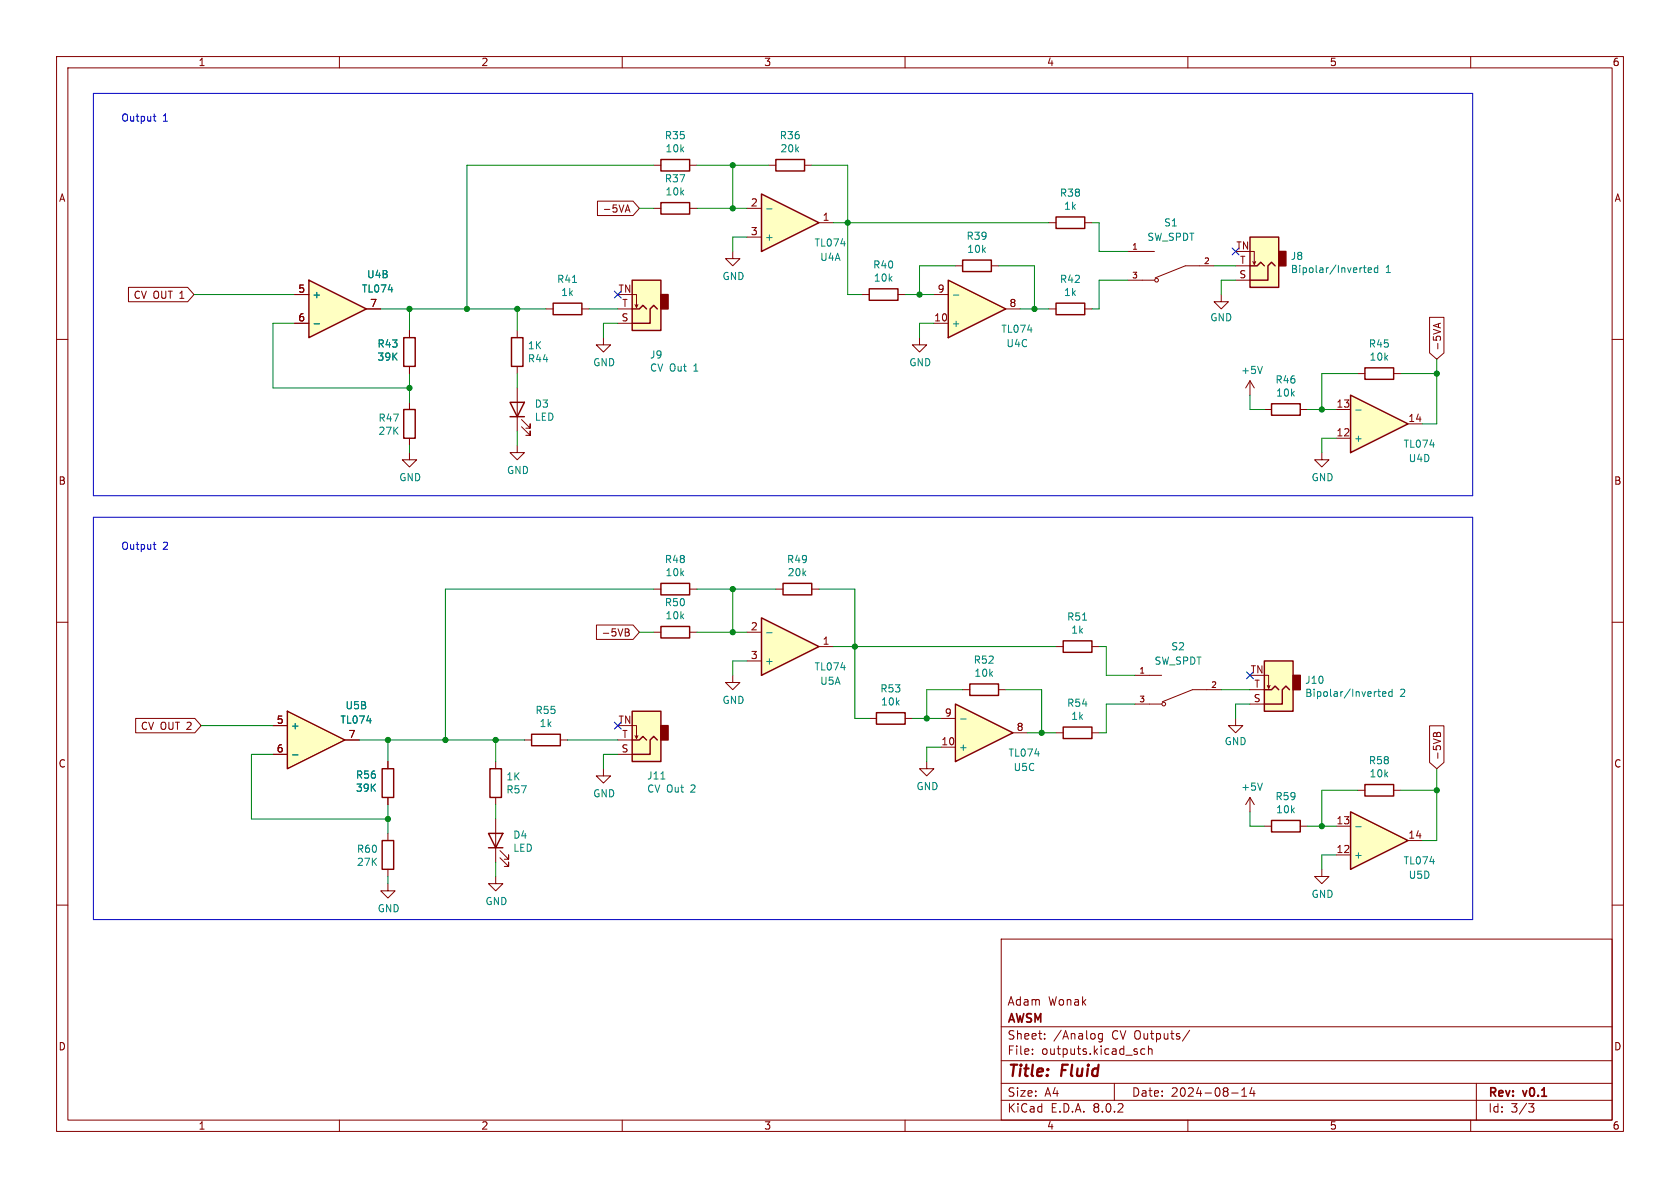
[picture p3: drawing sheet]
<svg xmlns="http://www.w3.org/2000/svg" width="297mm" height="210mm" viewBox="0 0 297 210" stroke-linecap="round" stroke-linejoin="round" font-family="sans-serif">
<g fill="none" stroke="#840000" stroke-width=".18">
<path d="M10 10h277v190h-277zM12 12h273v186h-273zM60 10v2M110 10v2M160 10v2M210 10v2M260 10v2M10 60h2M285 60h2M10 110h2M285 110h2M10 160h2"/>
<path d="M285 160h2M177 166h108v32h-108zM60 198v2M110 198v2M160 198v2M177 194.5h108M177 191.5h108M177 187.5h108M177 181.5h108M182.5 186.3v.1M182.5 185.5v.1M184.7 183.6v.1"/>
<path d="M184.7 182.8v.1M194.9 182.7v1.2l-.3 .3-.4-.1M194.9 182.8l-.4-.1-.3 .3v.4l.1 .2h.6M197 191.5v3M202.4 185.5l-.4-.1-.3 .3v.4l.1 .2h.6M203 185.5l.2-.1 .4 .1 .1 .9M203 184.9v1.5M210 198v2M210.3 182.1l-1.3 2M217.7 193.2h1.2M219.5 193.8h.9M219.5 192.7l.5-.4v1.5"/>
<path d="M221.3 192.2l-.3 1.1h.9M221.7 192.8v1M260 198v2M261 191.5v6.5M270.2 195.1h1l-.5 .6 .4 .1 .1 .5-.3 .3h-.4"/>
</g>
<path d="M134.6 34.3l10.2 5.1-10.2 5.1z" fill="#ffffc2"/>
<path d="M134.6 34.3l10.2 5.1-10.2 5.1zM241.3 65h5.1v2.1h-5.1z" fill="none" stroke="#840000" stroke-width=".25"/>
<path d="M132.1 36.8h2.5M144.8 39.4h2.5M132.1 41.9h2.5M221 67.3l-.8 1.3M221 67.3v2.6M221 67.3l.7 1.3M240 66h1.3M246.4 66h1.2M233.7 80v1.3h1.2l-1.2 1.3-1.3-1.3h1.3" fill="none" stroke="#840000" stroke-width=".18"/>
<path d="M135.5 36.9h1M223.2 64.8l-.4 1.2" fill="none" stroke="#008484" stroke-width=".18"/>
<path d="M238.8 69.9l10.1 5-10.1 5.1z" fill="#ffffc2"/>
<path d="M97.8 53.6h5.1v2h-5.1zM224.8 71.4h5.1v2h-5.1zM238.8 69.9l10.1 5-10.1 5.1zM86.6 135.9h2v5.1h-2zM94 129.8h5.1v2h-5.1zM86.4 147.3h2.5l-1.3 2.6zM86.4 149.9h2.5" fill="none" stroke="#840000" stroke-width=".25"/>
<g fill="none" stroke="#840000" stroke-width=".18">
<path d="M96.5 54.6h1.3M102.9 54.6h1.2M223.5 72.4h1.3M229.9 72.4h1.2M236.2 77.5h2.6M236.2 72.4h2.6M248.9 74.9h2.6M129.5 119.4v1.3h1.3l-1.3 1.2-1.2-1.2h1.2M87.6 134.6v1.3M92.7 130.8h1.3M99.1 130.8h1.2M106.7 135.9v1.3h1.2l-1.2 1.2-1.3-1.2h1.3"/>
<path d="M87.6 141v1.2M87.6 144.8v7.6M88.4 151.6l1.5 1.6v-.8v.8h-.7M88.4 150.4l1.5 1.5v-.8v.8h-.7"/>
</g>
<path d="M101.2 49.9h.7M239.7 72.5h.9" fill="none" stroke="#008484" stroke-width=".18"/>
<path d="M111.8 125.7h5v8.9h-5z" fill="#ffffc2"/>
<path d="M116.8 128.3h1.3v2.5h-1.3z" fill="#840000" stroke="#840000" stroke-width=".25"/>
<g fill="none" stroke="#840000" stroke-width=".18">
<path d="M115.6 36.8h1.2M121.9 36.8h1.3M91.4 58.4v1.3M106.7 59.7v1.3h1.2l-1.2 1.2-1.3-1.2h1.3M129.5 44.5v1.2h1.3l-1.3 1.3-1.2-1.3h1.2M91.4 78.7v1.3h1.3l-1.3 1.3-1.2-1.3h1.2M91.4 64.8v1.2M91.4 68.6v7.6M92.2 75.4l1.5 1.6v-.8v.8h-.7M92.2 74.2l1.5 1.5v-.8v.8h-.7M115.6 111.8h1.2M115.6 104.1h1.2"/>
<path d="M121.9 111.8h1.3M121.9 104.1h1.3M109.2 133.4h2.6M109.2 130.8h2.6M111.8 128.3h.7v2.3l.3-.6M112.3 130l.2 .6"/>
</g>
<path d="M116.8 35.8h5.1v2h-5.1zM90.4 59.7h2.1v5.1h-2.1zM90.2 71.1h2.5l-1.3 2.6zM90.2 73.7h2.5M116.8 110.7h5.1v2.1h-5.1zM116.8 103.1h5.1v2.1h-5.1zM111.8 125.7h5v8.9h-5zM111.8 130.8h1.2l.7-.6 .6 .6M116.2 130.8l-.6-.6-.7 .6v2.6h-3.1" fill="none" stroke="#840000" stroke-width=".25"/>
<path d="M116.8 137.7h.8" fill="none" stroke="#008484" stroke-width=".18"/>
<path d="M111.8 49.5h5v8.9h-5z" fill="#ffffc2"/>
<path d="M116.8 52.1h1.3v2.5h-1.3z" fill="#840000" stroke="#840000" stroke-width=".25"/>
<path d="M109.2 57.2h2.6M109.2 54.6h2.6M111.8 52.1h.7v2.3l.3-.6M112.3 53.8l.2 .6M186.7 114.3h1.3M193 114.3h1.3M153.7 127h1.2M160 127h1.3M170.2 121.9h1.2M176.5 121.9h1.3M186.7 129.5h1.3M193 129.5h1.3" fill="none" stroke="#840000" stroke-width=".18"/>
<path d="M111.8 49.5h5v8.9h-5zM111.8 54.6h1.2l.7-.6 .6 .6M116.2 54.6l-.6-.6-.7 .6v2.6h-3.1M188 113.3h5v2h-5zM154.9 126h5.1v2h-5.1zM171.4 120.9h5.1v2h-5.1zM188 128.5h5v2.1h-5z" fill="none" stroke="#840000" stroke-width=".25"/>
<path d="M191.4 109.6h.7" fill="none" stroke="#008484" stroke-width=".18"/>
<path d="M50.8 125.7l10.2 5.1-10.2 5.1z" fill="#ffffc2"/>
<path d="M71.4 59.7h2v5.1h-2zM71.4 72.4h2v5.1h-2zM50.8 125.7l10.2 5.1-10.2 5.1zM67.6 135.9h2v5.1h-2zM67.6 148.6h2v5.1h-2z" fill="none" stroke="#840000" stroke-width=".25"/>
<path d="M72.4 58.4v1.3M72.4 64.8v1.2M72.4 71.1v1.3M72.4 77.5v1.2M72.4 80v1.3h1.3l-1.3 1.3-1.3-1.3h1.3M48.3 128.3h2.5M48.3 133.4h2.5M61 130.8h2.5M68.6 134.6v1.3M68.6 141v1.2M68.6 147.3v1.3M68.6 153.7v1.2" fill="none" stroke="#840000" stroke-width=".18"/>
<path d="M51.7 133.4h1" fill="none" stroke="#008484" stroke-width=".18"/>
<path d="M54.6 49.5l10.2 5.1-10.2 5.1z" fill="#ffffc2"/>
<path d="M54.6 49.5l10.2 5.1-10.2 5.1z" fill="none" stroke="#840000" stroke-width=".25"/>
<path d="M52.1 52.1h2.5M52.1 57.2h2.5M64.8 54.6h2.5" fill="none" stroke="#840000" stroke-width=".18"/>
<path d="M55.5 57.2h1" fill="none" stroke="#008484" stroke-width=".18"/>
<path d="M221 41.9h5.1v8.9h-5.1z" fill="#ffffc2"/>
<path d="M226.1 44.5h1.2v2.5h-1.2z" fill="#840000" stroke="#840000" stroke-width=".25"/>
<path d="M162.6 59.7v1.3h1.2l-1.2 1.2-1.3-1.2h1.3M218.4 49.5h2.6M218.4 47h2.6M221 44.5h.7v2.2l.3-.5M221.5 46.2l.2 .5" fill="none" stroke="#840000" stroke-width=".18"/>
<path d="M221 41.9h5.1v8.9h-5.1zM221 47h1.2l.7-.6 .6 .6M225.4 47l-.6-.6-.6 .6v2.5h-3.2" fill="none" stroke="#840000" stroke-width=".25"/>
<path d="M241 47.3h.5M241.2 46.9v1.1l.3 .2M241.9 47.8l.6-.2-.1-.2-.3-.1-.2 .2v.6h.5M243.6 47.4l-.4-.1-.2 .3 .1 .5h.5M243.6 46.9v1.3" fill="none" stroke="#008484" stroke-width=".18"/>
<path d="M167.6 49.5l10.2 5.1-10.2 5.1z" fill="#ffffc2"/>
<path d="M116.8 28.2h5.1v2h-5.1zM137.2 28.2h5v2h-5zM167.6 49.5l10.2 5.1-10.2 5.1zM186.7 53.6h5.1v2h-5.1z" fill="none" stroke="#840000" stroke-width=".25"/>
<path d="M115.6 29.2h1.2M121.9 29.2h1.3M135.9 29.2h1.3M142.2 29.2h1.3M165.1 57.2h2.5M165.1 52.1h2.5M177.8 54.6h2.5M185.4 54.6h1.3M191.8 54.6h1.2" fill="none" stroke="#840000" stroke-width=".18"/>
<path d="M168.6 52.2h.9" fill="none" stroke="#008484" stroke-width=".18"/>
<path d="M134.6 109.2l10.2 5.1-10.2 5.1z" fill="#ffffc2"/>
<path d="M134.6 109.2l10.2 5.1-10.2 5.1zM138.4 103.1h5.1v2.1h-5.1z" fill="none" stroke="#840000" stroke-width=".25"/>
<g fill="none" stroke="#840000" stroke-width=".18">
<path d="M132.1 111.8h2.5M132.1 116.8h2.5M137.2 104.1h1.2M143.5 104.1h1.3M144.8 114.3h2.5M200.7 119.4h4.7M200.7 124.5h4.7M215.9 121.9h-5.1l-5.3 2.2"/>
<circle cx="205.7" cy="124.5" r=".33"/>
</g>
<path d="M135.5 111.9h1" fill="none" stroke="#008484" stroke-width=".18"/>
<path d="M168.9 124.5l10.2 5-10.2 5.1z" fill="#ffffc2"/>
<path d="M186.7 38.4h5.1v2h-5.1zM168.9 124.5l10.2 5-10.2 5.1z" fill="none" stroke="#840000" stroke-width=".25"/>
<g fill="none" stroke="#840000" stroke-width=".18">
<path d="M185.4 39.4h1.3M191.8 39.4h1.2M199.4 44.5h4.7M199.4 49.5h4.7M214.6 47h-5.1l-5.3 2.1M215.9 52.1v1.2h1.3l-1.3 1.3-1.3-1.3h1.3M163.8 134.6v1.3h1.3l-1.3 1.3-1.2-1.3h1.2M166.4 132.1h2.5M166.4 127h2.5M179.1 129.5h2.5M68.6 156.2v1.3h1.2l-1.2 1.3-1.3-1.3h1.3M87.6 154.9v1.3h1.3l-1.3 1.3-1.2-1.3h1.2"/>
<circle cx="204.5" cy="49.5" r=".33"/>
</g>
<path d="M169.8 127.1h1" fill="none" stroke="#008484" stroke-width=".18"/>
<path d="M223.5 116.8h5.1v8.9h-5.1z" fill="#ffffc2"/>
<path d="M228.6 119.4h1.3v2.5h-1.3z" fill="#840000" stroke="#840000" stroke-width=".25"/>
<g fill="none" stroke="#840000" stroke-width=".18">
<path d="M152.4 52.1h1.3M158.7 52.1h1.3M168.9 47h1.3M175.3 47h1.2M223.5 119.4h.8v2.3l.2-.5M218.4 127v1.3h1.3l-1.3 1.2-1.2-1.2h1.2M221 124.5h2.5M221 121.9h2.5M224 121.2l.3 .5M240 139.7h1.3M246.4 139.7h1.2M221 141l-.8 1.2"/>
<path d="M221 141v2.5M221 141l.7 1.2M223.5 146.1h1.3M229.9 146.1h1.2M233.7 153.7v1.2h1.2l-1.2 1.3-1.3-1.3h1.3"/>
</g>
<path d="M153.7 51.1h5v2h-5zM170.2 46h5.1v2h-5.1zM223.5 116.8h5.1v8.9h-5.1zM223.5 121.9h1.3l.6-.6 .7 .6M228 121.9l-.7-.6-.6 .6v2.6h-3.2M241.3 138.7h5.1v2h-5.1zM224.8 145h5.1v2.1h-5.1z" fill="none" stroke="#840000" stroke-width=".25"/>
<path d="M223.2 138.4l-.4 1.3M243.6 122.3h.4M243.7 121.8v1.1l.3 .2M244.4 122.7l.6-.1v-.3h-.4l-.2 .1 .1 .6h.5M246.1 122.3h-.4l-.2 .2 .1 .5h.5M246.1 121.8v1.3" fill="none" stroke="#008484" stroke-width=".18"/>
<path d="M238.8 143.5l10.1 5.1-10.1 5.1z" fill="#ffffc2"/>
<path d="M238.8 143.5l10.1 5.1-10.1 5.1z" fill="none" stroke="#840000" stroke-width=".25"/>
<g fill="none" stroke="#840000" stroke-width=".18">
<path d="M105.6 35.6h6.3l1.1 1.2-1.1 1.3h-6.3zM110.7 37.1h.6M111 36.2l.4 1.3M22.7 50.8h10.5l1.1 1.3-1.1 1.2h-10.5zM52.1 52.1h2.5M52.1 57.2h2.5M64.8 54.6h2.5M72.4 58.4v1.3M252.7 56.1h2.6v6.3l-1.3 1.1-1.3-1.1zM254.3 57.3v.6M254.7 57.1l-1.3 .5M72.4 64.8v1.2"/>
<path d="M105.4 110.5h6.5l1.1 1.3-1.1 1.2h-6.5zM110.5 111.2l.6 .1 .1 .2-.2 .3M110.5 111.8h.5M111 111.8l.3 .2-.1 .3-.7 .1M24 127h10.4l1.2 1.3-1.2 1.2h-10.4zM48.3 128.3h2.5M48.3 133.4h2.5M61 130.8h2.5M68.6 134.6v1.3M252.7 128.3h2.6v6.5l-1.3 1.1-1.3-1.1zM254 129.8l.2-.3h.3l.2 .7M254 129.8l-.2-.3-.3 .1-.1 .6"/>
<path d="M254 129.8v.4M68.6 141v1.2M236.2 151.1h2.6M236.2 146.1h2.6M248.9 148.6h2.6"/>
</g>
<path d="M55.5 57.2h1M51.7 133.4h1M239.7 146.1h.9" fill="none" stroke="#008484" stroke-width=".18"/>
<path d="M16.5 16.5h243.8v71.1h-243.8zM27.1 20.6h.5M27.3 20.1v1.1l.3 .2M16.5 91.4h243.8v71.2h-243.8zM27.1 96.3h.5M27.3 95.8v1.1l.3 .2" fill="none" stroke="#0000c2" stroke-width=".18"/>
<g fill="none" stroke="#008400" stroke-width=".18">
<path d="M113 36.8h2.6M115.6 29.2h-33.1v25.4M123.2 29.2h12.7M123.2 36.8h8.9M129.5 29.2v7.6M143.5 29.2h6.4v22.9h2.5M147.3 39.4h38.1M193 39.4h1.3v5.1h5.1M34.3 52.1h17.8M52.1 57.2h-3.8v11.4h24.1M67.3 54.6h29.2M72.4 54.6v3.8"/>
<path d="M91.4 54.6v3.8M104.1 54.6h5.1M109.2 57.2h-2.5v2.5M132.1 41.9h-2.6v2.6M160 52.1h5.1M165.1 57.2h-2.5v2.5M168.9 47h-6.3v5.1M176.5 47h6.4v7.6M180.3 54.6h5.1M199.4 49.5h-5.1v5.1h-1.3M214.6 47h3.8M218.4 49.5h-2.5v2.6"/>
<path d="M72.4 66v5.1M72.4 78.7v1.3M91.4 66v2.6M91.4 76.2v2.5M221 69.9v2.5h2.5M231.1 72.4h5.1M236.2 77.5h-2.5v2.5M240 66h-6.3v6.4M247.6 66h6.4M254 63.5v11.4h-2.5M113 111.8h2.6M115.6 104.1h-36.9v26.7"/>
<path d="M123.2 104.1h14M123.2 111.8h8.9M129.5 104.1v7.7M132.1 116.8h-2.6v2.6M144.8 104.1h6.3v22.9h2.6M147.3 114.3h39.4M194.3 114.3h1.3v5.1h5.1M35.6 128.3h12.7M48.3 133.4h-3.9v11.4h24.2M63.5 130.8h29.2M68.6 130.8v3.8M87.6 130.8v3.8"/>
<path d="M100.3 130.8h8.9M109.2 133.4h-2.5v2.5M161.3 127h5.1M166.4 132.1h-2.6v2.5M170.2 121.9h-6.4v5.1M177.8 121.9h6.3v7.6M181.6 129.5h5.1M200.7 124.5h-5.1v5h-1.3M215.9 121.9h5.1M221 124.5h-2.6v2.5M240 139.7h-6.3v6.4M247.6 139.7h6.4"/>
<path d="M254 135.9v12.7h-2.5M68.6 142.2v5.1M68.6 154.9v1.3M87.6 142.2v2.6M87.6 152.4v2.5M221 143.5v2.6h2.5M231.1 146.1h5.1M236.2 151.1h-2.5v2.6"/>
</g>
<path d="M108.6 51.5l1.2 1.2M109.8 51.5l-1.2 1.2M217.8 43.8l1.2 1.3M219 43.8l-1.2 1.3M220.4 118.8l1.2 1.2M221.6 118.8l-1.2 1.2M108.6 127.7l1.2 1.2M109.8 127.7l-1.2 1.2" fill="none" stroke="#000084" stroke-width=".18"/>
<g fill="#008400" stroke="#008400" stroke-width=".18">
<circle cx="87.6" cy="130.8" r=".46"/>
<circle cx="78.7" cy="130.8" r=".46"/>
<circle cx="68.6" cy="144.8" r=".46"/>
<circle cx="129.5" cy="104.1" r=".46"/>
<circle cx="129.5" cy="111.8" r=".46"/>
<circle cx="68.6" cy="130.8" r=".46"/>
<circle cx="149.9" cy="39.4" r=".46"/>
<circle cx="182.9" cy="54.6" r=".46"/>
<circle cx="162.6" cy="52.1" r=".46"/>
<circle cx="233.7" cy="146.1" r=".46"/>
<circle cx="254" cy="139.7" r=".46"/>
<circle cx="72.4" cy="54.6" r=".46"/>
<circle cx="82.5" cy="54.6" r=".46"/>
<circle cx="72.4" cy="68.6" r=".46"/>
<circle cx="91.4" cy="54.6" r=".46"/>
<circle cx="151.1" cy="114.3" r=".46"/>
<circle cx="163.8" cy="127" r=".46"/>
<circle cx="184.1" cy="129.5" r=".46"/>
<circle cx="129.5" cy="29.2" r=".46"/>
<circle cx="129.5" cy="36.8" r=".46"/>
<circle cx="254" cy="66" r=".46"/>
<circle cx="233.7" cy="72.4" r=".46"/>
</g>
<g font-size="2.8" fill="#840000">
<text x="178" y="190.9">Title:</text>
<text x="187.7" y="190.9">Fluid</text>
</g>
<g font-size="2.1" fill="#840000">
<text x="178" y="178">Adam</text>
<text x="185.3" y="178">Wonak</text>
<text x="178" y="184">Sheet:</text>
<text x="178" y="181.2">AWSM</text>
<text x="186.2" y="184">/Analog</text>
<text x="196.6" y="184">CV Outputs/</text>
<text x="178" y="186.7">File:</text>
<text x="184.1" y="186.7">outputs.kicad_sch</text>
<text x="178" y="196.9">KiCad</text>
<text x="178" y="194.1">Size:</text>
<text x="184.7" y="194.1">A4</text>
<text x="185.7" y="196.9">E.D.A.</text>
<text x="193.3" y="196.9">8.0.2</text>
<text x="200" y="194.1">Date:</text>
<text x="207" y="194.1">2024-08-14</text>
<text x="263" y="194.3">Rev:</text>
<text x="263" y="196.9">Id:</text>
<text x="267.1" y="196.9">3/3</text>
<text x="269.4" y="194.3">v0.1</text>
</g>
<g font-size="1.8" fill="#840000">
<text x="35" y="11.9">1</text>
<text x="85" y="11.9">2</text>
<text x="135" y="11.9">3</text>
<text x="185" y="11.9">4</text>
<text x="235" y="11.9">5</text>
<text x="285" y="11.9">6</text>
<text x="10.3" y="35.9">A</text>
<text x="285.3" y="35.9">A</text>
<text x="106.4" y="37.8">-5VA</text>
<text x="132.6" y="36.6">2</text>
<text x="132.6" y="41.7">3</text>
<text x="145.3" y="39.1">1</text>
<text x="218.5" y="44.2">TN</text>
<text x="219.1" y="46.7">T</text>
<text x="23.5" y="53">CV OUT 1</text>
<text x="52.6" y="51.8">5</text>
<text x="109.2" y="51.8">TN</text>
<text x="165.7" y="51.8">9</text>
<text x="219" y="49.3">S</text>
<text x="52.6" y="56.9">6</text>
<text x="65.3" y="54.4">7</text>
<text x="109.8" y="56.9">S</text>
<text x="109.9" y="54.4">T</text>
<text x="165.1" y="56.9">10</text>
<text x="178.4" y="54.4">8</text>
<text x="255" y="62.1" transform="rotate(-90 255 62.1)">-5VA</text>
<text x="236.2" y="77.2">12</text>
<text x="236.2" y="72.1">13</text>
<text x="248.9" y="74.7">14</text>
<text x="10.3" y="85.9">B</text>
<text x="285.3" y="85.9">B</text>
<text x="106.3" y="112.7">-5VB</text>
<text x="132.6" y="111.5">2</text>
<text x="132.6" y="116.6">3</text>
<text x="145.3" y="114">1</text>
<text x="221" y="119.1">TN</text>
<text x="221.5" y="124.2">S</text>
<text x="221.7" y="121.7">T</text>
<text x="24.8" y="129.2">CV OUT 2</text>
<text x="48.8" y="128">5</text>
<text x="61.5" y="130.6">7</text>
<text x="109.2" y="128">TN</text>
<text x="109.9" y="130.6">T</text>
<text x="166.3" y="131.8">10</text>
<text x="166.9" y="126.7">9</text>
<text x="179.6" y="129.3">8</text>
<text x="10.3" y="135.9">C</text>
<text x="48.8" y="133.1">6</text>
<text x="109.8" y="133.1">S</text>
<text x="255" y="134.5" transform="rotate(-90 255 134.5)">-5VB</text>
<text x="285.3" y="135.9">C</text>
<text x="236.2" y="145.8">13</text>
<text x="248.9" y="148.3">14</text>
<text x="236.2" y="150.9">12</text>
<text x="10.3" y="185.9">D</text>
<text x="285.3" y="185.9">D</text>
<text x="35" y="199.9">1</text>
<text x="85" y="199.9">2</text>
<text x="135" y="199.9">3</text>
<text x="185" y="199.9">4</text>
<text x="235" y="199.9">5</text>
<text x="285" y="199.9">6</text>
</g>
<g font-size="1.8" fill="#0000c2">
<text x="21.3" y="21.7">Output</text>
<text x="28.7" y="21.7">1</text>
<text x="21.3" y="97.4">Output</text>
<text x="28.7" y="97.4">2</text>
</g>
<g font-size="1.8" fill="#008484">
<text x="117.4" y="24.8">R35</text>
<text x="117.6" y="27.1">10k</text>
<text x="137.8" y="24.8">R36</text>
<text x="137.9" y="27.1">20k</text>
<text x="117.4" y="32.4">R37</text>
<text x="117.6" y="34.7">10k</text>
<text x="187.3" y="35">R38</text>
<text x="188" y="37.3">1k</text>
<text x="205.7" y="40.2">S1</text>
<text x="135.1" y="42.8">+</text>
<text x="143.9" y="43.8">TL074</text>
<text x="144.9" y="46.3">U4A</text>
<text x="154.3" y="47.7">R40</text>
<text x="170.8" y="42.6">R39</text>
<text x="170.9" y="44.9">10k</text>
<text x="202.7" y="42.8">SW_SPDT</text>
<text x="228.1" y="46.2">J8</text>
<text x="55.1" y="52.9">+</text>
<text x="63.9" y="51.9">TL074</text>
<text x="64.8" y="49.4">U4B</text>
<text x="98.4" y="50.2">R41</text>
<text x="99.1" y="52.5">1k</text>
<text x="127.6" y="49.7">GND</text>
<text x="154.4" y="50">10k</text>
<text x="187.3" y="50.2">R42</text>
<text x="188" y="52.5">1k</text>
<text x="228.1" y="48.5">Bipolar/Inverted</text>
<text x="244.9" y="48.5">1</text>
<text x="168.1" y="58">+</text>
<text x="176.9" y="59">TL074</text>
<text x="213.9" y="57">GND</text>
<text x="66.6" y="61.6">R43</text>
<text x="66.6" y="64">39K</text>
<text x="93.2" y="62">1K</text>
<text x="93.2" y="64.3">R44</text>
<text x="104.8" y="64.9">GND</text>
<text x="114.8" y="63.6">J9</text>
<text x="114.8" y="65.9">CV Out</text>
<text x="122.7" y="65.9">1</text>
<text x="160.7" y="64.9">GND</text>
<text x="177.8" y="61.6">U4C</text>
<text x="241.9" y="61.6">R45</text>
<text x="242" y="64">10k</text>
<text x="219.3" y="66.3">+5V</text>
<text x="225.4" y="68">R46</text>
<text x="225.5" y="70.3">10k</text>
<text x="66.8" y="74.8">R47</text>
<text x="66.8" y="77.1">27K</text>
<text x="94.4" y="72.3">D3</text>
<text x="94.4" y="74.6">LED</text>
<text x="89.5" y="84">GND</text>
<text x="239.3" y="78.3">+</text>
<text x="248" y="79.3">TL074</text>
<text x="248.9" y="81.9">U4D</text>
<text x="70.5" y="85.3">GND</text>
<text x="231.8" y="85.3">GND</text>
<text x="117.4" y="99.7">R48</text>
<text x="139" y="99.7">R49</text>
<text x="117.4" y="107.4">R50</text>
<text x="117.6" y="102.1">10k</text>
<text x="139.1" y="102.1">20k</text>
<text x="117.6" y="109.7">10k</text>
<text x="188.6" y="109.9">R51</text>
<text x="189.3" y="112.2">1k</text>
<text x="135.1" y="117.7">+</text>
<text x="143.9" y="118.7">TL074</text>
<text x="172" y="117.5">R52</text>
<text x="172.2" y="119.8">10k</text>
<text x="204" y="117.7">SW_SPDT</text>
<text x="207" y="115.2">S2</text>
<text x="61" y="125.6">U5B</text>
<text x="127.6" y="124.6">GND</text>
<text x="144.9" y="121.3">U5A</text>
<text x="155.5" y="122.6">R53</text>
<text x="155.7" y="124.9">10k</text>
<text x="188.6" y="125.1">R54</text>
<text x="230.6" y="123.4">Bipolar/Inverted</text>
<text x="230.6" y="121.1">J10</text>
<text x="247.5" y="123.4">2</text>
<text x="51.3" y="129.1">+</text>
<text x="60.1" y="128.1">TL074</text>
<text x="94.6" y="126.4">R55</text>
<text x="95.3" y="128.7">1k</text>
<text x="189.3" y="127.5">1k</text>
<text x="216.4" y="131.9">GND</text>
<text x="62.8" y="137.8">R56</text>
<text x="114.3" y="138">J11</text>
<text x="169.4" y="132.9">+</text>
<text x="178.2" y="134">TL074</text>
<text x="179.1" y="136.5">U5C</text>
<text x="241.9" y="135.3">R58</text>
<text x="242" y="137.6">10k</text>
<text x="62.8" y="140.2">39K</text>
<text x="89.4" y="138.2">1K</text>
<text x="89.4" y="140.5">R57</text>
<text x="104.8" y="141.1">GND</text>
<text x="114.3" y="140.3">CV Out</text>
<text x="122.2" y="140.3">2</text>
<text x="161.9" y="139.9">GND</text>
<text x="219.3" y="140">+5V</text>
<text x="225.4" y="141.7">R59</text>
<text x="225.5" y="144">10k</text>
<text x="90.6" y="148.5">D4</text>
<text x="63" y="151">R60</text>
<text x="63" y="153.3">27K</text>
<text x="90.6" y="150.8">LED</text>
<text x="239.3" y="152">+</text>
<text x="248" y="153">TL074</text>
<text x="248.9" y="155.5">U5D</text>
<text x="66.7" y="161.5">GND</text>
<text x="85.7" y="160.2">GND</text>
<text x="231.8" y="158.9">GND</text>
</g>
<g font-size="1.4" fill="#840000">
<text x="200" y="44.2">1</text>
<text x="212.7" y="46.7">2</text>
<text x="200" y="49.3">3</text>
<text x="201.3" y="119.1">1</text>
<text x="201.3" y="124.2">3</text>
<text x="214" y="121.7">2</text>
</g>
</svg>
